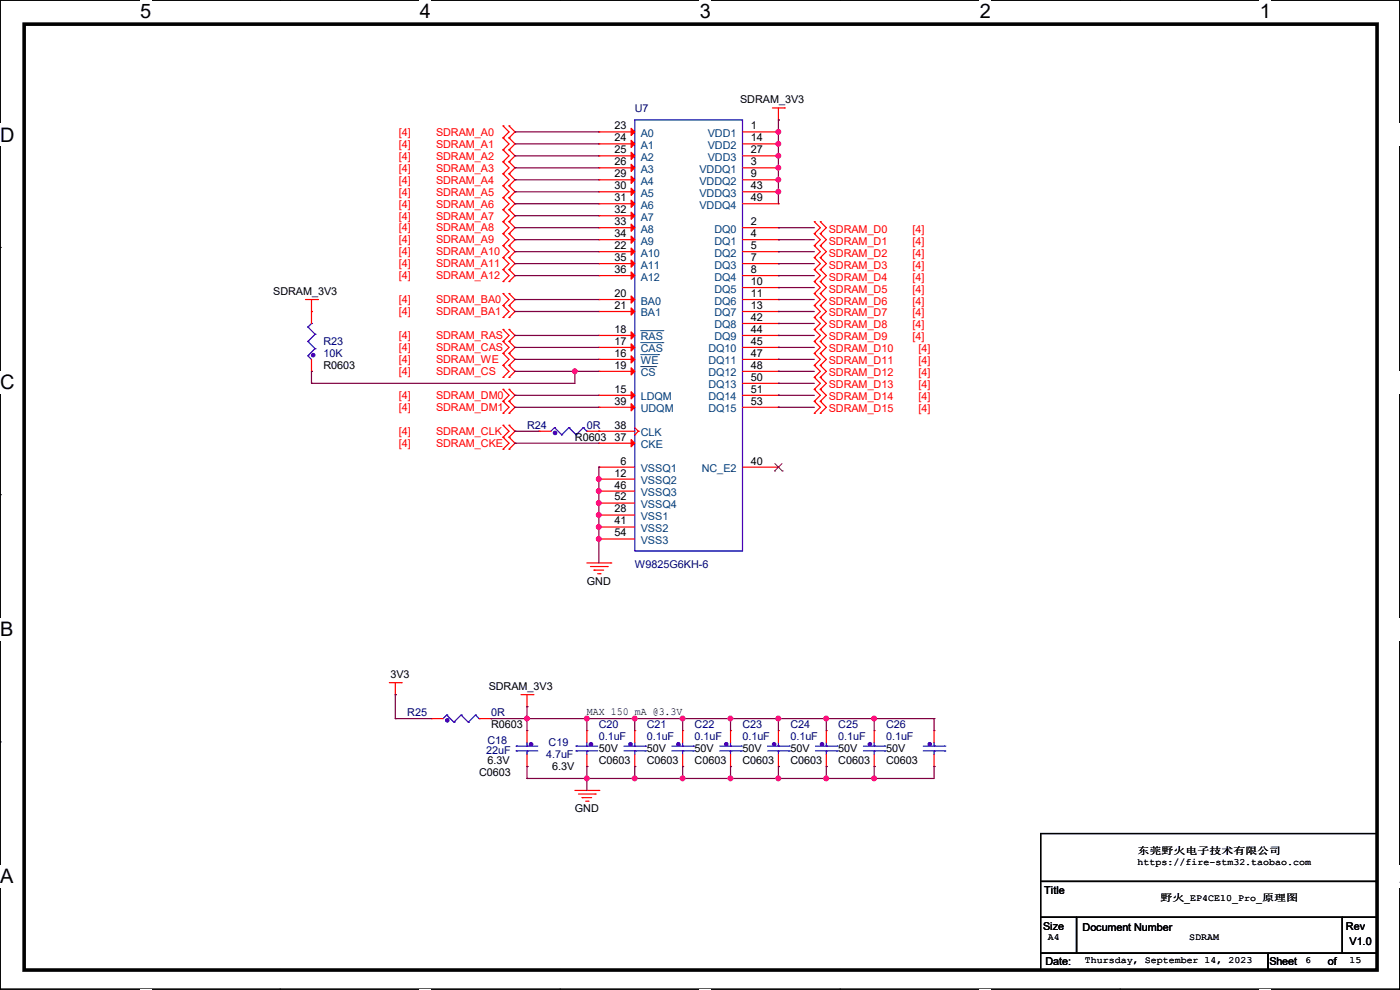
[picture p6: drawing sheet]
<svg xmlns="http://www.w3.org/2000/svg" width="297mm" height="210mm" viewBox="0 0 297 210" stroke-linecap="round" stroke-linejoin="round" font-family="sans-serif">
<path d="M0 0h297v209.8h-297z" fill="none" stroke="#000" stroke-width=".25"/>
<g fill="#fff">
<path d="M29.7 0h2.4v4.8h-2.4z"/>
<path d="M29.7 209.8h2.4v.2h-2.4z"/>
</g>
<path d="M59.4 0h.1M59.4 209.8h.1" fill="none" stroke="#000" stroke-width=".25"/>
<g fill="#fff">
<path d="M89.1 0h2.3v4.8h-2.3z"/>
<path d="M89.1 209.8h2.3v.2h-2.3z"/>
</g>
<path d="M118.8 0h.1M118.8 209.8h.1" fill="none" stroke="#000" stroke-width=".25"/>
<g fill="#fff">
<path d="M148.5 0h2.3v4.8h-2.3z"/>
<path d="M148.5 209.8h2.3v.2h-2.3z"/>
</g>
<path d="M178.2 0h.1M178.2 209.8h.1" fill="none" stroke="#000" stroke-width=".25"/>
<g fill="#fff">
<path d="M207.9 0h2.3v4.8h-2.3z"/>
<path d="M207.9 209.8h2.3v.2h-2.3z"/>
</g>
<path d="M237.6 0h.1M237.6 209.8h.1" fill="none" stroke="#000" stroke-width=".25"/>
<g fill="#fff">
<path d="M267.3 0h2.3v4.8h-2.3z"/>
<path d="M267.3 209.8h2.3v.2h-2.3z"/>
<path d="M0 26.2h3.1v4.8h-3.1z"/>
<path d="M297 26.2v4.8z"/>
<path d="M0 78.7h3.1v4.7h-3.1z"/>
<path d="M297 78.7v4.7z"/>
</g>
<path d="M0 52.5h.1M297 52.5h.1" fill="none" stroke="#000" stroke-width=".25"/>
<g fill="#fff">
<path d="M0 131.1h2.9v4.8h-2.9z"/>
<path d="M297 131.1v4.8z"/>
</g>
<path d="M0 104.9h.1M297 104.9h.1" fill="none" stroke="#000" stroke-width=".25"/>
<g fill="#fff">
<path d="M0 183.6h2.9v4.7h-2.9z"/>
<path d="M296.9 183.6h.1v4.7h-.1z"/>
</g>
<path d="M0 157.4h.1M297 157.4h.1M220.8 176.8h71.3v10.2h-71.3zM220.8 187h71.3v7.6h-71.3zM220.8 194.6h7.6v7.6h-7.6zM228.4 194.6h56.4v7.6h-56.4zM284.8 194.6h7.3v7.6h-7.3zM220.8 202.2h48.2v3.6h-48.2zM269 202.2h23.1v3.6h-23.1z" fill="none" stroke="#000" stroke-width=".25"/>
<path d="M5.1 5.1h287v200.7h-287z" fill="none" stroke="#000" stroke-width=".76"/>
<g fill="none" stroke="#f00" stroke-width=".25">
<path d="M106.7 29.3h.1M106.7 26.7h.1M106.7 31.8h.1M106.7 34.3h.1M106.7 36.9h.1M106.7 39.4h.1M106.7 26.7l1.3 1.3-1.3 1.3M106.7 29.3l1.3 1.2-1.3 1.3M106.7 31.8l1.3 1.3-1.3 1.2M106.7 34.3l1.3 1.3-1.3 1.3M106.7 36.9l1.3 1.2-1.3 1.3M106.7 39.4l1.3 1.3-1.3 1.3"/>
<path d="M108 26.7h.1M108 29.3h.1M108 31.8h.1M108 34.3h.1M108 36.9h.1M108 39.4h.1M108 26.7l1.3 1.3-1.3 1.3M108 29.3l1.3 1.2-1.3 1.3M108 31.8l1.3 1.3-1.3 1.2M108 34.3l1.3 1.3-1.3 1.3M108 36.9l1.3 1.2-1.3 1.3M108 39.4l1.3 1.3-1.3 1.3"/>
<path d="M127 28h.1M127 30.5h.1M127 33.1h.1M127 38.1h.1M127 35.6h.1M127 38.1h7.7M127 35.6h7.7M127 28h7.7M127 30.5h7.7M127 33.1h7.7M157.5 38.1h7.6M157.5 35.6h7.6"/>
<path d="M157.5 28h7.6M157.5 30.5h7.6M157.5 33.1h7.6M163.9 22.9h2.5M165.1 25.4h.1M165.1 38.1h.1M165.1 35.6h.1M165.1 33.1h.1M165.1 30.5h.1M165.1 28h.1M165.1 22.9v2.5M166.4 22.9h.1"/>
<path d="M106.7 42h.1M106.7 44.5h.1M106.7 47h.1M106.7 49.6h.1M106.7 52.1h.1M106.7 54.7h.1M106.7 57.2h.1M106.7 59.7h.1M106.7 42l1.3 1.2-1.3 1.3M106.7 44.5l1.3 1.3-1.3 1.2M106.7 47l1.3 1.3-1.3 1.3M106.7 49.6l1.3 1.2-1.3 1.3"/>
<path d="M106.7 52.1l1.3 1.3-1.3 1.3M106.7 54.7l1.3 1.2-1.3 1.3M106.7 57.2l1.3 1.3-1.3 1.2M108 42h.1M108 44.5h.1M108 47h.1M108 49.6h.1M108 52.1h.1M108 54.7h.1M108 57.2h.1M108 59.7h.1M108 42l1.3 1.2-1.3 1.3"/>
<path d="M108 44.5l1.3 1.3-1.3 1.2M108 47l1.3 1.3-1.3 1.3M108 49.6l1.3 1.2-1.3 1.3M108 52.1l1.3 1.3-1.3 1.3M108 54.7l1.3 1.2-1.3 1.3M108 57.2l1.3 1.3-1.3 1.2M127 50.8h.1M127 48.3h.1M127 43.2h.1M127 45.8h.1M127 58.5h.1M127 40.7h.1"/>
<path d="M127 53.4h.1M127 55.9h.1M127 50.8h7.7M127 48.3h7.7M127 43.2h7.7M127 45.8h7.7M127 40.7h7.7M127 58.5h7.7M127 53.4h7.7M127 55.9h7.7M157.5 50.8h7.6M157.5 48.3h7.6"/>
<path d="M157.5 43.2h7.6M157.5 40.7h7.6M157.5 58.5h7.6M157.5 53.4h7.6M157.5 55.9h7.6M165.1 40.7h.1M165.1 43.2h.1M165.1 48.3h.1M165.1 50.8h.1M165.1 53.4h.1M165.1 55.9h.1M165.1 58.5h.1"/>
<path d="M172.8 47h.1M172.8 49.6h.1M172.8 52.1h.1M172.8 54.7h.1M172.8 57.2h.1M172.8 59.7h.1M172.8 47l1.2 1.3-1.2 1.3M172.8 49.6l1.2 1.2-1.2 1.3M172.8 52.1l1.2 1.3-1.2 1.3M172.8 54.7l1.2 1.2-1.2 1.3M172.8 57.2l1.2 1.3-1.2 1.2M172.8 59.7l1.2 1.3-1.2 1.3"/>
<path d="M174 47h.1M174 49.6h.1M174 52.1h.1M174 54.7h.1M174 57.2h.1M174 59.7h.1M174 47l1.3 1.3-1.3 1.3M174 49.6l1.3 1.2-1.3 1.3M174 52.1l1.3 1.3-1.3 1.3M174 54.7l1.3 1.2-1.3 1.3M174 57.2l1.3 1.3-1.3 1.2M174 59.7l1.3 1.3-1.3 1.3"/>
<path d="M64.8 63.5h2.6M66.1 66.1h.1M66.1 78.8h.1M66.1 63.5v5.1M66.1 76.2v2.6M67.4 63.5h.1M106.7 64.8h.1M106.7 62.3h.1M106.7 67.4h.1M106.7 72.4h.1M106.7 69.9h.1M106.7 75h.1"/>
<path d="M106.7 77.5h.1M106.7 62.3l1.3 1.2-1.3 1.3M106.7 64.8l1.3 1.3-1.3 1.3M106.7 69.9l1.3 1.3-1.3 1.2M106.7 72.4l1.3 1.3-1.3 1.3M106.7 75l1.3 1.2-1.3 1.3M106.7 77.5l1.3 1.3-1.3 1.3M108 62.3h.1M108 64.8h.1M108 67.4h.1M108 69.9h.1M108 72.4h.1"/>
<path d="M108 75h.1M108 77.5h.1M108 62.3l1.3 1.2-1.3 1.3M108 64.8l1.3 1.3-1.3 1.3M108 69.9l1.3 1.3-1.3 1.2M108 72.4l1.3 1.3-1.3 1.3M108 75l1.3 1.2-1.3 1.3M108 77.5l1.3 1.3-1.3 1.3M127 78.8h.1M127 63.5h.1M127 73.7h.1M127 66.1h.1"/>
<path d="M127 71.2h.1M127 76.2h.1M127 63.5h7.7M127 78.8h7.7M127 73.7h7.7M127 66.1h7.7M127 71.2h7.7M127 76.2h7.7M157.5 63.5h7.6M157.5 78.8h7.6M157.5 73.7h7.6M157.5 66.1h7.6"/>
<path d="M157.5 71.2h7.6M157.5 76.2h7.6M157.5 61h7.6M157.5 68.6h7.6M165.1 61h.1M165.1 63.5h.1M165.1 66.1h.1M165.1 68.6h.1M165.1 71.2h.1M165.1 73.7h.1M165.1 76.2h.1M165.1 78.8h.1"/>
<path d="M172.8 62.3h.1M172.8 64.8h.1M172.8 67.4h.1M172.8 69.9h.1M172.8 72.4h.1M172.8 75h.1M172.8 77.5h.1M172.8 62.3l1.2 1.2-1.2 1.3M172.8 64.8l1.2 1.3-1.2 1.3M172.8 67.4l1.2 1.2-1.2 1.3M172.8 69.9l1.2 1.3-1.2 1.2M172.8 72.4l1.2 1.3-1.2 1.3"/>
<path d="M172.8 75l1.2 1.2-1.2 1.3M172.8 77.5l1.2 1.3-1.2 1.3M174 62.3h.1M174 64.8h.1M174 67.4h.1M174 69.9h.1M174 72.4h.1M174 75h.1M174 77.5h.1M174 62.3l1.3 1.2-1.3 1.3M174 64.8l1.3 1.3-1.3 1.3M174 67.4l1.3 1.2-1.3 1.3"/>
<path d="M174 69.9l1.3 1.3-1.3 1.2M174 72.4l1.3 1.3-1.3 1.3M174 75l1.3 1.2-1.3 1.3M174 77.5l1.3 1.3-1.3 1.3M106.7 80.1h.1M106.7 85.1h.1M106.7 82.6h.1M106.7 87.7h.1M106.7 92.8h.1M106.7 90.2h.1M106.7 95.3h.1M106.7 82.6l1.3 1.3-1.3 1.2"/>
<path d="M106.7 85.1l1.3 1.3-1.3 1.3M106.7 90.2l1.3 1.3-1.3 1.3M106.7 92.8l1.3 1.2-1.3 1.3M108 80.1h.1M108 82.6h.1M108 85.1h.1M108 87.7h.1M108 90.2h.1M108 92.8h.1M108 95.3h.1M108 82.6l1.3 1.3-1.3 1.2M108 85.1l1.3 1.3-1.3 1.3"/>
<path d="M108 90.2l1.3 1.3-1.3 1.3M108 92.8l1.3 1.2-1.3 1.3M114.3 91.5h.1M114.3 91.5h2.6M124.5 91.5h10.2M127 94h.1M127 91.5h.1M127 99.1h.1M127 86.4h.1M127 83.9h.1M127 94h7.7M127 99.1h7.7"/>
<path d="M127 86.4h7.7M127 83.9h7.7M134.7 92.2h.1M134.7 90.7l.7 .8M135.4 91.5h.1M135.4 91.5l-.7 .7M157.5 99.1h7.6M157.5 86.4h7.6M157.5 83.9h7.6M157.5 81.3h7.6M165.1 99.1h.1M165.1 81.3h.1"/>
<path d="M165.1 83.9h.1M165.1 86.4h.1M172.8 80.1h.1M172.8 82.6h.1M172.8 85.1h.1M172.8 87.7h.1M172.8 80.1l1.2 1.2-1.2 1.3M172.8 82.6l1.2 1.3-1.2 1.2M172.8 85.1l1.2 1.3-1.2 1.3M174 80.1h.1M174 82.6h.1M174 85.1h.1"/>
<path d="M174 87.7h.1M174 80.1l1.3 1.2-1.3 1.3M174 82.6l1.3 1.3-1.3 1.2M174 85.1l1.3 1.3-1.3 1.3M124.5 119.4h5.1M127 111.8h.1M127 114.3h.1M127 109.3h.1M127 101.6h.1M127 104.2h.1M127 106.7h.1M127 111.8h7.7"/>
<path d="M127 114.3h7.7M127 109.3h7.7M127 101.6h7.7M127 104.2h7.7M127 106.7h7.7M129.6 119.4h.1M125.3 120.2h3.5M126 120.9h.1M126 120.9h2.1M126.8 121.7h.5M127.3 121.7h.1M128.8 120.2h.1"/>
<path d="M82.6 144.8h2.5M83.9 147.4h.1M83.9 144.8v2.6M85.1 144.8h.1M91.5 152.4h.1M91.5 152.4h2.5M101.6 152.4h2.6M104.2 152.4h.1M110.5 147.4h2.6M111.8 149.9h.1M111.8 155h.1M111.8 147.4v2.5"/>
<path d="M111.8 155v2.5M113.1 147.4h.1M124.5 155h.1M124.5 155v2.5M134.7 155h.1M134.7 155v2.5M144.8 155h.1M144.8 155v2.5M155 155h.1M155 155v2.5M165.1 155h.1M165.1 155v2.5"/>
<path d="M175.3 155h.1M175.3 155v2.5M185.5 155h.1M185.5 155v2.5M198.2 155h.1M198.2 155v2.5M111.8 162.6h.1M111.8 160.1v2.5M122 167.7h5M122.7 168.4h3.6M123.5 169.2h.1M123.5 169.2h2"/>
<path d="M124.2 170h.6M124.5 162.6h.1M124.5 160.1v2.5M124.8 170h.1M126.3 168.4h.1M127 167.7h.1M134.7 162.6h.1M134.7 160.1v2.5M144.8 162.6h.1M144.8 160.1v2.5M155 162.6h.1M155 160.1v2.5"/>
<path d="M165.1 162.6h.1M165.1 160.1v2.5M175.3 162.6h.1M175.3 160.1v2.5M185.5 162.6h.1M185.5 160.1v2.5M198.2 162.6h.1M198.2 160.1v2.5"/>
</g>
<g fill="none" stroke="#00f" stroke-width=".25">
<path d="M134.7 25.4h22.8v91.5h-22.8zM65.3 75.5h.1M65.3 72.4h.1M65.3 69.4h.1M65.3 75.5l.8 .7M65.3 72.4l1.5 1.6M65.3 69.4l1.5 1.5M66.1 68.6h.1M66.1 68.6l-.8 .8M66.8 74h.1M66.8 70.9h.1M66.8 74l-1.5 1.5"/>
<path d="M66.8 70.9l-1.5 1.5M117.6 90.7h.1M117.6 90.7l-.7 .8M117.6 90.7l1.6 1.5M119.2 92.2h.1M120.7 90.7h.1M120.7 90.7l-1.5 1.5M120.7 90.7l1.5 1.5M122.2 92.2h.1M123.7 90.7h.1M123.7 90.7l-1.5 1.5M123.7 90.7l.8 .8"/>
<path d="M124.5 91.5h.1M94.8 151.7h.1M94.8 151.7l-.8 .7M94.8 151.7l1.5 1.5M96.3 153.2h.1M97.8 151.7h.1M97.8 151.7l-1.5 1.5M97.8 151.7l1.6 1.5M99.4 153.2h.1M100.9 151.7h.1M100.9 151.7l-1.5 1.5M100.9 151.7l.7 .7"/>
<path d="M101.6 152.4h.1M109.5 159.3h.1M109.5 158.3h.1M109.5 159.3h4.6M109.5 158.3h4.6M111.8 159.3h.1M111.8 158.3h.1M111.8 157.5v.8M111.8 159.3v.8M122.2 159.3h.1M122.2 158.3h.1M122.2 159.3h4.6"/>
<path d="M122.2 158.3h4.6M124.5 159.3h.1M124.5 158.3h.1M124.5 157.5v.8M124.5 159.3v.8M132.4 159.3h4.5M132.4 158.3h4.5M134.7 159.3h.1M134.7 158.3h.1M134.7 157.5v.8M134.7 159.3v.8M136.9 159.3h.1"/>
<path d="M136.9 158.3h.1M142.5 159.3h4.6M142.5 158.3h4.6M144.8 159.3h.1M144.8 158.3h.1M144.8 157.5v.8M144.8 159.3v.8M147.1 159.3h.1M147.1 158.3h.1M152.7 159.3h4.6M152.7 158.3h4.6M155 159.3h.1"/>
<path d="M155 158.3h.1M155 157.5v.8M155 159.3v.8M157.3 159.3h.1M157.3 158.3h.1M162.9 159.3h4.5M162.9 158.3h4.5M165.1 159.3h.1M165.1 158.3h.1M165.1 157.5v.8M165.1 159.3v.8M167.4 159.3h.1"/>
<path d="M167.4 158.3h.1M173 159.3h4.6M173 158.3h4.6M175.3 159.3h.1M175.3 158.3h.1M175.3 157.5v.8M175.3 159.3v.8M177.6 159.3h.1M177.6 158.3h.1M183.2 159.3h4.5M183.2 158.3h4.5M185.5 159.3h.1"/>
<path d="M185.5 158.3h.1M185.5 157.5v.8M185.5 159.3v.8M187.7 159.3h.1M187.7 158.3h.1M195.9 159.3h4.5M195.9 158.3h4.5M198.2 159.3h.1M198.2 158.3h.1M198.2 157.5v.8M198.2 159.3v.8M200.4 159.3h.1"/>
<path d="M200.4 158.3h.1"/>
</g>
<g fill="#00f" stroke="#00f" stroke-width=".25">
<circle cx="125.4" cy="157.9" r=".36"/>
<circle cx="164.2" cy="157.9" r=".36"/>
<circle cx="174.4" cy="157.9" r=".36"/>
<circle cx="184.6" cy="157.9" r=".36"/>
<circle cx="66.4" cy="75.3" r=".36"/>
<circle cx="197.3" cy="157.9" r=".36"/>
<circle cx="154.1" cy="157.9" r=".36"/>
<circle cx="117.7" cy="91.8" r=".36"/>
<circle cx="112.7" cy="157.9" r=".36"/>
<circle cx="133.8" cy="157.9" r=".36"/>
<circle cx="94.9" cy="152.8" r=".36"/>
<circle cx="143.9" cy="157.9" r=".36"/>
</g>
<g fill="#f00" stroke="#f00" stroke-width=".25">
<path d="M133.9 78l.8 .8-.8 .7z"/>
<path d="M133.9 50.1l.8 .7-.8 .8z"/>
<path d="M133.9 47.5l.8 .8-.8 .8z"/>
<path d="M133.9 62.8l.8 .7-.8 .8z"/>
<path d="M133.9 42.5l.8 .7-.8 .8z"/>
<path d="M133.9 93.3l.8 .7-.8 .8z"/>
<path d="M133.9 45l.8 .8-.8 .7z"/>
<path d="M133.9 72.9l.8 .8-.8 .8z"/>
<path d="M133.9 65.3l.8 .8-.8 .7z"/>
<path d="M133.9 70.4l.8 .8-.8 .7z"/>
<path d="M133.9 57.7l.8 .8-.8 .7z"/>
<path d="M133.9 27.2l.8 .8-.8 .7z"/>
<path d="M133.9 29.8l.8 .7-.8 .8z"/>
<path d="M133.9 32.3l.8 .8-.8 .7z"/>
<path d="M133.9 37.4l.8 .7-.8 .8z"/>
<path d="M133.9 39.9l.8 .8-.8 .7z"/>
<path d="M133.9 75.5l.8 .7-.8 .8z"/>
<path d="M133.9 52.6l.8 .8-.8 .7z"/>
<path d="M133.9 55.2l.8 .7-.8 .8z"/>
<path d="M133.9 34.8l.8 .8-.8 .8z"/>
<path d="M133.9 85.6l.8 .8-.8 .8z"/>
<path d="M133.9 83.1l.8 .8-.8 .7z"/>
</g>
<path d="M135.9 77.8h3.2M135.9 72.7h4.7M135.9 70.1h4.7M135.9 75.2h3.8M139.1 77.8h.1M139.7 75.2h.1M140.6 72.7h.1M140.6 70.1h.1" fill="none" stroke="#004080" stroke-width=".21"/>
<path d="M164.3 99.9h.1M164.4 98.3l1.5 1.6M165.9 98.3l-1.6 1.6M165.9 99.9h.1" fill="none" stroke="#804000" stroke-width=".21"/>
<g fill="none" stroke="#800040" stroke-width=".25">
<path d="M109.3 30.5h.1M109.3 33.1h.1M109.3 35.6h.1M109.3 38.1h.1M109.3 28h.1M109.3 30.5h17.7M109.3 33.1h17.7M109.3 35.6h17.7M109.3 38.1h17.7M109.3 28h17.7M165.1 28h.1M165.1 30.5h.1"/>
<path d="M165.1 33.1h.1M165.1 35.6h.1M165.1 38.1h.1M165.1 25.4h.1M165.1 25.4v17.8M109.3 40.7h.1M109.3 43.2h.1M109.3 45.8h.1M109.3 48.3h.1M109.3 50.8h.1M109.3 53.4h.1M109.3 55.9h.1"/>
<path d="M109.3 58.5h.1M109.3 40.7h17.7M109.3 43.2h17.7M109.3 45.8h17.7M109.3 48.3h17.7M109.3 50.8h17.7M109.3 53.4h17.7M109.3 55.9h17.7M109.3 58.5h17.7M165.1 40.7h.1M165.1 48.3h.1M165.1 50.8h.1"/>
<path d="M165.1 53.4h.1M165.1 55.9h.1M165.1 58.5h.1M165.1 48.3h7.7M165.1 50.8h7.7M165.1 53.4h7.7M165.1 55.9h7.7M165.1 58.5h7.7M66.1 78.8h.1M66.1 78.8v2.5M109.3 63.5h.1M109.3 66.1h.1"/>
<path d="M109.3 71.2h.1M109.3 73.7h.1M109.3 76.2h.1M109.3 78.8h.1M109.3 63.5h17.7M109.3 66.1h17.7M109.3 71.2h17.7M109.3 73.7h17.7M109.3 76.2h17.7M109.3 78.8h17.7M122 78.8h.1M122 78.8v2.5h-55.9"/>
<path d="M165.1 61h.1M165.1 63.5h.1M165.1 66.1h.1M165.1 68.6h.1M165.1 71.2h.1M165.1 73.7h.1M165.1 76.2h.1M165.1 78.8h.1M165.1 63.5h7.7M165.1 66.1h7.7M165.1 71.2h7.7M165.1 73.7h7.7"/>
<path d="M165.1 76.2h7.7M165.1 78.8h7.7M165.1 61h7.7M165.1 68.6h7.7M66.1 81.3h.1M109.3 94h.1M109.3 83.9h.1M109.3 86.4h.1M109.3 91.5h.1M109.3 94h17.7M109.3 83.9h17.7M109.3 86.4h17.7"/>
<path d="M109.3 91.5h5M127 99.1h.1M127 99.1v20.3M165.1 81.3h.1M165.1 83.9h.1M165.1 86.4h.1M165.1 83.9h7.7M165.1 86.4h7.7M165.1 81.3h7.7M127 101.6h.1M127 104.2h.1M127 106.7h.1"/>
<path d="M127 109.3h.1M127 111.8h.1M127 114.3h.1M83.9 147.4h.1M83.9 152.4h.1M83.9 152.4h7.6M83.9 147.4v5M104.2 152.4h.1M104.2 152.4h94M111.8 152.4h.1M111.8 149.9h.1M111.8 149.9v5.1"/>
<path d="M124.5 152.4h.1M124.5 152.4v2.6M134.7 152.4h.1M134.7 152.4v2.6M144.8 152.4h.1M144.8 152.4v2.6M155 152.4h.1M155 152.4v2.6M165.1 152.4h.1M165.1 152.4v2.6M175.3 152.4h.1M175.3 152.4v2.6"/>
<path d="M185.5 152.4h.1M185.5 152.4v2.6M198.2 152.4h.1M198.2 152.4v2.6M111.8 165.1h.1M111.8 162.6h.1M111.8 162.6v2.5M124.5 162.6h.1M124.5 165.1h.1M124.5 162.6v5.1M134.7 162.6h.1M134.7 165.1h.1"/>
<path d="M134.7 162.6v2.5M144.8 162.6h.1M144.8 165.1h.1M144.8 162.6v2.5M155 162.6h.1M155 165.1h.1M155 162.6v2.5M165.1 162.6h.1M165.1 165.1h.1M165.1 162.6v2.5M175.3 162.6h.1M175.3 165.1h.1"/>
<path d="M175.3 162.6v2.5M185.5 162.6h.1M185.5 165.1h.1M185.5 162.6v2.5M198.2 162.6h.1M198.2 162.6v2.5h-86.4"/>
</g>
<g fill="#f0f" stroke="#f0f" stroke-width=".25">
<circle cx="165.1" cy="33" r=".49"/>
<circle cx="165.1" cy="30.5" r=".49"/>
<circle cx="165.1" cy="38.1" r=".49"/>
<circle cx="165.1" cy="35.6" r=".49"/>
<circle cx="165.1" cy="40.7" r=".49"/>
<circle cx="127" cy="106.7" r=".49"/>
<circle cx="127" cy="104.2" r=".49"/>
<circle cx="127" cy="109.2" r=".49"/>
<circle cx="127" cy="111.8" r=".49"/>
<circle cx="127" cy="114.3" r=".49"/>
<circle cx="165.1" cy="28" r=".49"/>
<circle cx="127" cy="101.6" r=".49"/>
<circle cx="121.9" cy="78.8" r=".49"/>
<circle cx="111.8" cy="152.4" r=".49"/>
<circle cx="165.1" cy="152.4" r=".49"/>
<circle cx="185.4" cy="152.4" r=".49"/>
<circle cx="175.3" cy="152.4" r=".49"/>
<circle cx="155" cy="152.4" r=".49"/>
<circle cx="144.8" cy="152.4" r=".49"/>
<circle cx="134.6" cy="152.4" r=".49"/>
<circle cx="124.5" cy="152.4" r=".49"/>
<circle cx="134.6" cy="165.1" r=".49"/>
<circle cx="155" cy="165.1" r=".49"/>
<circle cx="144.8" cy="165.1" r=".49"/>
<circle cx="165.1" cy="165.1" r=".49"/>
<circle cx="185.4" cy="165.1" r=".49"/>
<circle cx="175.3" cy="165.1" r=".49"/>
<circle cx="124.5" cy="165.1" r=".49"/>
</g>
<g font-size="4.2">
<text x="29.7" y="3.9">5</text>
<text x="89.1" y="3.9">4</text>
<text x="148.5" y="3.9">3</text>
<text x="207.9" y="3.9">2</text>
<text x="267.3" y="3.9">1</text>
<text x="0" y="30.1">D</text>
<text x="0" y="82.5">C</text>
<text x="0" y="135">B</text>
<text x="0" y="187.4">A</text>
<text x="297" y="187.4">A</text>
</g>
<g font-size="2.3" fill="#000080">
<text x="134.7" y="23.7">U7</text>
<text x="68.6" y="73.2">R23</text>
<text x="68.6" y="75.8">10K</text>
<text x="111.8" y="91">R24</text>
<text x="124.5" y="91">0R</text>
<text x="134.7" y="120.5">W9825G6KH-6</text>
<text x="86.4" y="152">R25</text>
<text x="104.2" y="152">0R</text>
<text x="127" y="154.5">C20</text>
<text x="137.2" y="154.5">C21</text>
<text x="147.4" y="154.5">C22</text>
<text x="157.5" y="154.5">C23</text>
<text x="167.7" y="154.5">C24</text>
<text x="177.8" y="154.5">C25</text>
<text x="188" y="154.5">C26</text>
<text x="103.2" y="159.8">22uF</text>
<text x="103.4" y="157.8">C18</text>
<text x="115.9" y="160.9">4.7uF</text>
<text x="116.4" y="158.3">C19</text>
<text x="127" y="157.1">0.1uF</text>
<text x="137.2" y="157.1">0.1uF</text>
<text x="147.4" y="157.1">0.1uF</text>
<text x="157.5" y="157.1">0.1uF</text>
<text x="167.7" y="157.1">0.1uF</text>
<text x="177.8" y="157.1">0.1uF</text>
<text x="188" y="157.1">0.1uF</text>
</g>
<g font-size="2.3">
<text x="157" y="21.9">SDRAM_3V3</text>
<text x="130.3" y="27.4">23</text>
<text x="130.3" y="30">24</text>
<text x="159.3" y="30">14</text>
<text x="159.3" y="27.4">1</text>
<text x="130.3" y="32.5">25</text>
<text x="130.3" y="35.1">26</text>
<text x="159.3" y="35.1">3</text>
<text x="159.3" y="32.5">27</text>
<text x="130.3" y="37.6">29</text>
<text x="130.3" y="40.1">30</text>
<text x="159.3" y="37.6">9</text>
<text x="159.3" y="40.1">43</text>
<text x="130.3" y="47.8">33</text>
<text x="130.3" y="42.7">31</text>
<text x="130.3" y="45.2">32</text>
<text x="159.3" y="42.7">49</text>
<text x="159.3" y="47.8">2</text>
<text x="130.3" y="50.3">34</text>
<text x="130.3" y="52.8">22</text>
<text x="159.3" y="50.3">4</text>
<text x="159.3" y="52.8">5</text>
<text x="130.3" y="57.9">36</text>
<text x="130.3" y="55.4">35</text>
<text x="159.3" y="55.4">7</text>
<text x="159.3" y="57.9">8</text>
<text x="58" y="62.6">SDRAM_3V3</text>
<text x="130.3" y="63">20</text>
<text x="130.3" y="65.5">21</text>
<text x="159.3" y="60.5">10</text>
<text x="159.3" y="63">11</text>
<text x="159.3" y="65.5">13</text>
<text x="130.3" y="70.6">18</text>
<text x="159.3" y="68.1">42</text>
<text x="159.3" y="70.6">44</text>
<text x="130.3" y="73.2">17</text>
<text x="130.3" y="75.7">16</text>
<text x="159.3" y="73.2">45</text>
<text x="159.3" y="75.7">47</text>
<text x="68.6" y="78.3">R0603</text>
<text x="130.3" y="78.2">19</text>
<text x="130.3" y="83.3">15</text>
<text x="159.3" y="78.2">48</text>
<text x="159.3" y="80.8">50</text>
<text x="159.3" y="83.3">51</text>
<text x="130.3" y="85.9">39</text>
<text x="159.3" y="85.9">53</text>
<text x="122" y="93.6">R0603</text>
<text x="130.3" y="93.5">37</text>
<text x="130.3" y="90.9">38</text>
<text x="130.3" y="101.1">12</text>
<text x="131.6" y="98.6">6</text>
<text x="159.3" y="98.6">40</text>
<text x="130.3" y="103.6">46</text>
<text x="130.3" y="106.2">52</text>
<text x="130.3" y="111.3">41</text>
<text x="130.3" y="113.8">54</text>
<text x="130.3" y="108.7">28</text>
<text x="124.5" y="124">GND</text>
<text x="82.8" y="143.8">3V3</text>
<text x="103.7" y="146.4">SDRAM_3V3</text>
<text x="104.2" y="154.5">R0603</text>
<text x="124.5" y="151.8">MAX 150 mA @3.3V</text>
<text x="127" y="159.6">50V</text>
<text x="137.2" y="159.6">50V</text>
<text x="147.4" y="159.6">50V</text>
<text x="157.5" y="159.6">50V</text>
<text x="167.7" y="159.6">50V</text>
<text x="177.8" y="159.6">50V</text>
<text x="188" y="159.6">50V</text>
<text x="101.6" y="164.7">C0603</text>
<text x="103.4" y="162.1">6.3V</text>
<text x="117.1" y="163.4">6.3V</text>
<text x="127" y="162.1">C0603</text>
<text x="137.2" y="162.1">C0603</text>
<text x="147.4" y="162.1">C0603</text>
<text x="157.5" y="162.1">C0603</text>
<text x="167.7" y="162.1">C0603</text>
<text x="177.8" y="162.1">C0603</text>
<text x="188" y="162.1">C0603</text>
<text x="122" y="172.3">GND</text>
<text x="221.5" y="189.6">Title</text>
<text x="221.3" y="197.2">Size</text>
<text x="229.7" y="197.4">Document Number</text>
<text x="285.5" y="197.2">Rev</text>
<text x="286.3" y="200.5">V1.0</text>
<text x="221.8" y="204.8">Date:</text>
<text x="269.3" y="204.8">Sheet</text>
<text x="281.7" y="204.8">of</text>
</g>
<g font-size="2.3" fill="#f00">
<text x="84.6" y="28.8">[4]</text>
<text x="92.5" y="28.8">SDRAM_A0</text>
<text x="84.6" y="31.3">[4]</text>
<text x="84.6" y="33.9">[4]</text>
<text x="92.5" y="31.3">SDRAM_A1</text>
<text x="92.5" y="33.9">SDRAM_A2</text>
<text x="84.6" y="36.4">[4]</text>
<text x="84.6" y="38.9">[4]</text>
<text x="84.6" y="41.5">[4]</text>
<text x="92.5" y="36.4">SDRAM_A3</text>
<text x="92.5" y="38.9">SDRAM_A4</text>
<text x="92.5" y="41.5">SDRAM_A5</text>
<text x="84.6" y="44">[4]</text>
<text x="84.6" y="46.6">[4]</text>
<text x="92.5" y="44">SDRAM_A6</text>
<text x="92.5" y="46.6">SDRAM_A7</text>
<text x="84.6" y="49.1">[4]</text>
<text x="84.6" y="51.6">[4]</text>
<text x="92.5" y="49.1">SDRAM_A8</text>
<text x="92.5" y="51.6">SDRAM_A9</text>
<text x="175.8" y="49.4">SDRAM_D0</text>
<text x="175.8" y="51.9">SDRAM_D1</text>
<text x="193.6" y="49.4">[4]</text>
<text x="193.6" y="51.9">[4]</text>
<text x="84.6" y="54.2">[4]</text>
<text x="84.6" y="56.7">[4]</text>
<text x="84.6" y="59.3">[4]</text>
<text x="92.5" y="54.2">SDRAM_A10</text>
<text x="92.5" y="56.7">SDRAM_A11</text>
<text x="92.5" y="59.3">SDRAM_A12</text>
<text x="175.8" y="54.4">SDRAM_D2</text>
<text x="175.8" y="57">SDRAM_D3</text>
<text x="175.8" y="59.5">SDRAM_D4</text>
<text x="193.6" y="54.4">[4]</text>
<text x="193.6" y="57">[4]</text>
<text x="193.6" y="59.5">[4]</text>
<text x="84.6" y="64.3">[4]</text>
<text x="92.5" y="64.3">SDRAM_BA0</text>
<text x="175.8" y="62.1">SDRAM_D5</text>
<text x="175.8" y="64.6">SDRAM_D6</text>
<text x="193.6" y="62.1">[4]</text>
<text x="193.6" y="64.6">[4]</text>
<text x="84.6" y="66.9">[4]</text>
<text x="84.6" y="72">[4]</text>
<text x="92.5" y="66.9">SDRAM_BA1</text>
<text x="92.5" y="72">SDRAM_RAS</text>
<text x="175.8" y="67.1">SDRAM_D7</text>
<text x="175.8" y="69.7">SDRAM_D8</text>
<text x="193.6" y="67.1">[4]</text>
<text x="193.6" y="69.7">[4]</text>
<text x="84.6" y="74.5">[4]</text>
<text x="84.6" y="77">[4]</text>
<text x="92.5" y="74.5">SDRAM_CAS</text>
<text x="92.5" y="77">SDRAM_WE</text>
<text x="175.8" y="72.2">SDRAM_D9</text>
<text x="175.8" y="74.8">SDRAM_D10</text>
<text x="175.8" y="77.3">SDRAM_D11</text>
<text x="193.6" y="72.2">[4]</text>
<text x="194.9" y="74.8">[4]</text>
<text x="194.9" y="77.3">[4]</text>
<text x="84.6" y="79.6">[4]</text>
<text x="92.5" y="79.6">SDRAM_CS</text>
<text x="175.8" y="79.8">SDRAM_D12</text>
<text x="175.8" y="82.4">SDRAM_D13</text>
<text x="194.9" y="79.8">[4]</text>
<text x="194.9" y="82.4">[4]</text>
<text x="84.6" y="84.7">[4]</text>
<text x="84.6" y="87.2">[4]</text>
<text x="92.5" y="84.7">SDRAM_DM0</text>
<text x="92.5" y="87.2">SDRAM_DM1</text>
<text x="175.8" y="84.9">SDRAM_D14</text>
<text x="175.8" y="87.5">SDRAM_D15</text>
<text x="194.9" y="84.9">[4]</text>
<text x="194.9" y="87.5">[4]</text>
<text x="84.6" y="92.3">[4]</text>
<text x="84.6" y="94.8">[4]</text>
<text x="92.5" y="92.3">SDRAM_CLK</text>
<text x="92.5" y="94.8">SDRAM_CKE</text>
</g>
<g font-size="2.3" fill="#004080">
<text x="135.9" y="29">A0</text>
<text x="150.2" y="29">VDD1</text>
<text x="135.9" y="31.6">A1</text>
<text x="135.9" y="34.1">A2</text>
<text x="150.2" y="34.1">VDD3</text>
<text x="150.2" y="31.6">VDD2</text>
<text x="135.9" y="39.2">A4</text>
<text x="135.9" y="41.7">A5</text>
<text x="135.9" y="36.7">A3</text>
<text x="148.4" y="39.2">VDDQ2</text>
<text x="148.4" y="36.7">VDDQ1</text>
<text x="148.4" y="41.7">VDDQ3</text>
<text x="135.9" y="44.3">A6</text>
<text x="135.9" y="46.8">A7</text>
<text x="148.4" y="44.3">VDDQ4</text>
<text x="135.9" y="51.9">A9</text>
<text x="135.9" y="49.4">A8</text>
<text x="151.6" y="49.4">DQ0</text>
<text x="151.6" y="51.9">DQ1</text>
<text x="135.9" y="59.5">A12</text>
<text x="135.9" y="54.4">A10</text>
<text x="135.9" y="57">A11</text>
<text x="151.6" y="54.4">DQ2</text>
<text x="151.6" y="57">DQ3</text>
<text x="151.6" y="59.5">DQ4</text>
<text x="135.9" y="64.6">BA0</text>
<text x="151.6" y="62.1">DQ5</text>
<text x="151.6" y="64.6">DQ6</text>
<text x="135.9" y="67.1">BA1</text>
<text x="151.6" y="67.1">DQ7</text>
<text x="151.6" y="69.7">DQ8</text>
<text x="135.9" y="74.8">CAS</text>
<text x="135.9" y="72.2">RAS</text>
<text x="135.9" y="77.3">WE</text>
<text x="150.3" y="74.8">DQ10</text>
<text x="150.3" y="77.3">DQ11</text>
<text x="151.6" y="72.2">DQ9</text>
<text x="135.9" y="79.8">CS</text>
<text x="150.3" y="79.8">DQ12</text>
<text x="150.3" y="82.4">DQ13</text>
<text x="135.9" y="87.5">UDQM</text>
<text x="135.9" y="84.9">LDQM</text>
<text x="150.3" y="84.9">DQ14</text>
<text x="150.3" y="87.5">DQ15</text>
<text x="135.9" y="95.1">CKE</text>
<text x="135.9" y="92.5">CLK</text>
<text x="135.9" y="100.2">VSSQ1</text>
<text x="148.9" y="100.2">NC_E2</text>
<text x="135.9" y="102.7">VSSQ2</text>
<text x="135.9" y="105.2">VSSQ3</text>
<text x="135.9" y="107.8">VSSQ4</text>
<text x="135.9" y="112.9">VSS2</text>
<text x="135.9" y="110.3">VSS1</text>
<text x="135.9" y="115.4">VSS3</text>
</g>
<g font-size="2">
<text x="241.3" y="181.2">东莞野火电子技术有限公司</text>
<text x="241.3" y="183.5">https://fire-stm32.taobao.com</text>
<text x="246.2" y="191.1">野火_EP4CE10_Pro_原理图</text>
<text x="222.3" y="199.5">A4</text>
<text x="252.3" y="199.5">SDRAM</text>
<text x="230.2" y="204.3">Thursday, September 14, 2023</text>
<text x="276.9" y="204.3">6</text>
<text x="286.3" y="204.3">15</text>
</g>
</svg>
